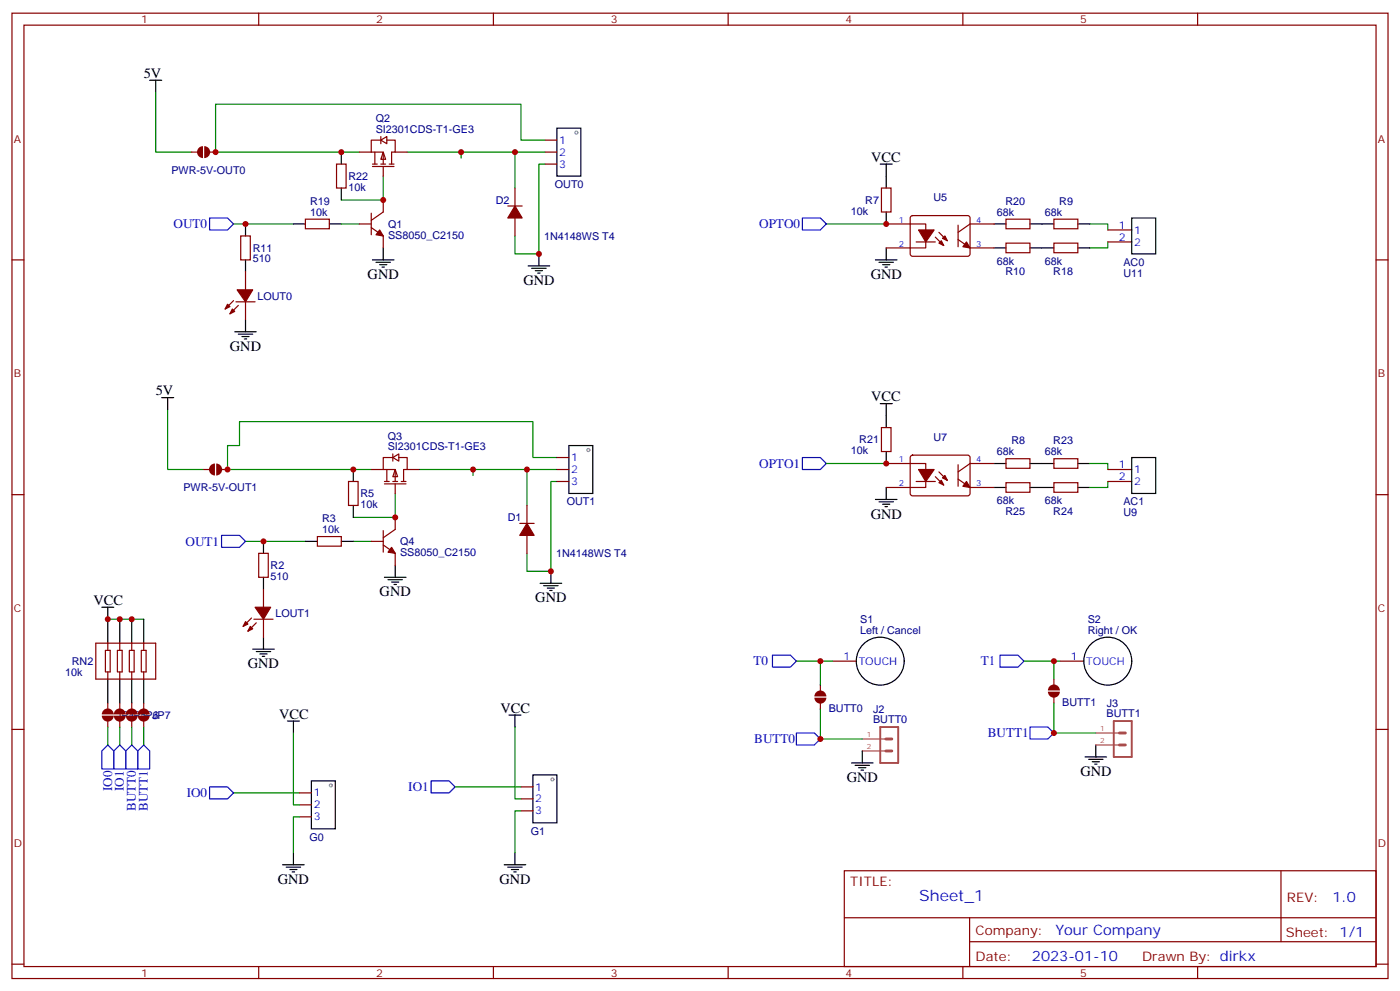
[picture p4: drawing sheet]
<svg xmlns="http://www.w3.org/2000/svg" width="412mm" height="292mm" viewBox="0 0 412 292" stroke-linecap="round" stroke-linejoin="round" font-family="sans-serif">
<g fill="none" stroke="#870000" stroke-width=".35">
<path d="M3.5 3.9h405.4v284.3h-405.4zM7.1 7.4h398.2v277.3h-398.2zM76.2 3.9v3.5M145.3 3.9v3.5M214.5 3.9v3.5M283.6 3.9v3.5M352.8 3.9v3.5M160.5 41.3h3.5M160.5 44.8h3.5M160.5 48.3h3.5M259.6 55.4h2.9v7h-2.9zM3.5 76.6h3.6"/>
<path d="M296.3 64.6h7.1v2.8h-7.1zM296.3 71.6h7.1v2.8h-7.1zM310.4 64.6h7.1v2.8h-7.1zM310.4 71.6h7.1v2.8h-7.1zM326.3 67.7h7.1M326.3 71.3h7.1M405.3 76.6h3.6M164 134.8h3.6M164 138.3h3.6M259.6 125.9h2.9v7.1h-2.9zM296.3 135.1h7.1v2.8h-7.1zM310.4 135.1h7.1v2.8h-7.1z"/>
<path d="M326.3 138.3h7.1M3.5 145.7h3.6M164 141.8h3.6M296.3 142.2h7.1v2.8h-7.1zM310.4 142.2h7.1v2.8h-7.1zM326.3 141.8h7.1M405.3 145.7h3.6M245.2 194.7h7M312.2 194.7h7.1M3.5 214.8h3.6M405.3 214.8h3.6M88.2 233.5h3.5"/>
<path d="M88.2 237.1h3.5M88.2 240.6h3.5M248.7 256.5h156.6v28.2h-156.6zM377.3 256.5v20.9M248.7 270.3h156.5M285.6 277.4h119.6M285.6 270.3v14.1M3.5 284h3.6M76.2 284.7v3.5M145.3 284.7v3.5M214.5 284.7v3.5M283.6 284.7v3.5"/>
<path d="M352.8 284.7v3.5M405.3 284h3.6"/>
</g>
<g fill="none" stroke="#008700" stroke-width=".35">
<path d="M45.9 27.2v17.6h10.5M112.9 51.9v7h-12.4M119.9 44.8h40.6M135.8 44.8v1.8M151.7 44.8v10.6M160.5 48.3h-1.8v26.5h-7v-5.3M160.5 41.3h-7v-10.6h-90v14.1h42.3M68.8 66h17.6M100.5 66h5.3M243.4 66h17.7M321 66h5.3v1.7M326.3 71.3v1.7h-5.3"/>
<path d="M49.4 120.7v17.6h10.6M123.5 138.3h40.5M139.3 138.3v1.8M155.2 138.3v10.6M164 134.8h-7v-10.6h-86.4v7h-3.6v7.1h42.4M243.4 136.5h17.7M321 136.5h5.3v1.8M72.3 159.5h17.7M104.1 159.5h5.3M116.4 145.3v7.1h-12.3M164 141.8h-1.7v26.5h-7.1v-5.3M326.3 141.8v1.8h-5.3"/>
<path d="M234.6 194.7h10.6M301.6 194.7h10.6M86.4 215.9v21.2h1.8M68.8 233.5h19.4M134.1 231.8h19.4M88.2 240.6h-1.8v10.6"/>
</g>
<g fill="none" stroke="#000" stroke-width=".35">
<path d="M44.1 23.6h3.5M45.9 23.6v3.6M164 37.7h7.1v14.2h-7.1zM259.3 48.3h3.5M261.1 48.3v7.1M109.7 76.6h6.4M110.8 77.3h4.2M111.8 78h2.1M112.5 78.7h.7M112.9 73v3.6M155.6 78.3h6.3M156.6 79h4.3"/>
<path d="M157.7 79.7h2.1M158.7 74.8v3.5M257.9 76.6h6.3M258.9 77.3h4.3M260 78h2.1M260.7 78.7h.7M261.1 62.4v3.6M261.1 73v3.6M292.8 66h3.5M292.8 73h3.5M303.4 66h7M303.4 73h7"/>
<path d="M317.5 66h3.5M317.5 73h3.5M333.4 64.2h7v10.6h-7zM158.4 80.4h.7M47.6 117.1h3.6M49.4 117.1v3.6M259.3 118.9h3.5M261.1 118.9v7M167.6 131.2h7v14.1h-7zM261.1 133v3.5M292.8 136.5h3.5M303.4 136.5h7"/>
<path d="M317.5 136.5h3.5M333.4 134.8h7v10.5h-7zM257.9 147.1h6.3M258.9 147.8h4.3M260 148.5h2.1M260.7 149.2h.7M261.1 143.6v3.5M292.8 143.6h3.5M303.4 143.6h7M317.5 143.6h3.5M113.2 170h6.4M114.3 170.7h4.2"/>
<path d="M115.4 171.5h2.1M116.1 172.2h.7M116.4 166.5v3.5M159.1 171.8h6.4M160.2 172.5h4.2M161.2 173.2h2.1M161.9 173.9h.7M162.3 168.3v3.5M74.4 191.2h6.4M75.5 191.9h4.2M76.6 192.6h2.1M77.3 193.3h.7"/>
<path d="M77.6 187.7v3.5M84.7 212.4h3.5M86.4 212.4v3.5M91.7 230h7.1v14.1h-7.1zM83.3 254.7h6.3M84.3 255.4h4.2M85.4 256.1h2.1M86.1 256.8h.7M86.4 251.2v3.5M148.5 254.7h6.4M149.6 255.4h4.2M150.6 256.1h2.2"/>
<path d="M151.3 256.8h.7M151.7 251.2v3.5"/>
<circle cx="259.3" cy="194.7" r="7.1"/>
<circle cx="326.3" cy="194.7" r="7.1"/>
</g>
<g fill="none" stroke="#999" stroke-width=".35">
<circle cx="169.8" cy="39.1" r=".44"/>
<circle cx="173.3" cy="132.6" r=".44"/>
<circle cx="97.5" cy="231.3" r=".44"/>
</g>
<path d="M61.7 64.2h5.3l1.8 1.8-1.8 1.7h-5.3zM236.4 64.2h5.3l1.7 1.8-1.7 1.7h-5.3zM236.4 134.8h5.3l1.7 1.7-1.7 1.8h-5.3zM65.3 157.7h5.3l1.7 1.8-1.7 1.7h-5.3zM227.5 193h5.3l1.8 1.7-1.8 1.8h-5.3zM294.6 193h5.3l1.7 1.7-1.7 1.8h-5.3zM61.7 231.8h5.3l1.8 1.7-1.8 1.8h-5.3zM127 230h5.3l1.8 1.8-1.8 1.7h-5.3z" fill="none" stroke="#00f" stroke-width=".35"/>
<path d="M259.3 214.1h5.3v10.6h-5.3z" fill="none" stroke="#a64a4a" stroke-width=".56"/>
<path d="M260.9 217.7h1.8M260.9 221.2h1.8" fill="none" stroke="#a64a4a" stroke-width=".85"/>
<path d="M254 217.7h6.9M254 221.2h6.9" fill="none" stroke="#a64a4a" stroke-width=".35"/>
<g fill="#900">
<path d="M240.4 203.9a1.76 1.76 0 0 1 1.9-.4 1.76 1.76 0 0 1 1.1 1.6h-3.5z"/>
<path d="M239.9 205.5h3.5a1.76 1.76 0 0 1-1.7 1.8 1.76 1.76 0 0 1-1.8-1.8z"/>
</g>
<path d="M241.7 201.8v1.8M241.7 207.1v1.7" fill="none" stroke="#900" stroke-width=".35"/>
<path d="M241.7 194.7v7.1M241.7 208.8v8.9h12.3M310.4 207.1v8.8h12.4" fill="none" stroke="#008700" stroke-width=".35"/>
<path d="M322.8 219.4v3.6M250.8 224.7h6.4M251.9 225.4h4.2M252.9 226.1h2.2M253.6 226.8h.8M254 221.2v3.5M319.6 223h6.4M320.7 223.7h4.2M321.7 224.4h2.1M322.4 225.1h.7" fill="none" stroke="#000" stroke-width=".35"/>
<g fill="#900">
<path d="M309.2 202.1a1.76 1.76 0 0 1 1.9-.4 1.76 1.76 0 0 1 1.1 1.7h-3.5z"/>
<path d="M308.7 203.7h3.5a1.76 1.76 0 0 1-1.8 1.8 1.76 1.76 0 0 1-1.7-1.8z"/>
</g>
<path d="M310.4 200v1.8M310.4 205.3v1.8" fill="none" stroke="#900" stroke-width=".35"/>
<path d="M328.1 212.4h5.3v10.6h-5.3z" fill="none" stroke="#a64a4a" stroke-width=".56"/>
<path d="M329.7 215.9h1.8M329.7 219.4h1.8" fill="none" stroke="#a64a4a" stroke-width=".85"/>
<path d="M322.8 219.4h6.9M322.8 215.9h6.9" fill="none" stroke="#a64a4a" stroke-width=".35"/>
<path d="M31.7 182.4h10.6M310.4 194.7v5.3M151.7 214.1v21.2h1.8M153.5 238.8h-1.8v12.4" fill="none" stroke="#008700" stroke-width=".35"/>
<path d="M30 178.9h3.5M31.7 178.9v10.5M35.3 182.4v7M38.8 182.4v7M42.3 182.4v7M31.7 200v7.1M35.3 200v7.1M38.8 200v7.1M42.3 200v7.1M149.9 210.6h3.6M151.7 210.6v3.5M157 228.2h7v14.2h-7z" fill="none" stroke="#000" stroke-width=".35"/>
<circle cx="162.7" cy="229.6" r=".44" fill="none" stroke="#999" stroke-width=".35"/>
<g fill="none" stroke="#870000" stroke-width=".35">
<path d="M28.2 189.4h17.7v10.6h-17.7zM31 191.6h1.5v6.3h-1.5zM31.7 189.4v2.2M31.7 197.9v2.1M34.6 191.6h1.4v6.3h-1.4zM35.3 189.4v2.2M35.3 197.9v2.1M38.1 191.6h1.4v6.3h-1.4zM38.8 189.4v2.2M38.8 197.9v2.1M41.6 191.6h1.4v6.3h-1.4zM42.3 189.4v2.2"/>
<path d="M42.3 197.9v2.1M153.5 231.8h3.5M153.5 235.3h3.5M153.5 238.8h3.5"/>
</g>
<path d="M31.7 219.4l1.8 1.8v5.3h-3.5v-5.3zM35.3 219.4l1.7 1.8v5.3h-3.5v-5.3zM38.8 219.4l1.8 1.8v5.3h-3.6v-5.3zM42.3 219.4l1.8 1.8v5.3h-3.5v-5.3zM234.6 215.9h5.3l1.8 1.8-1.8 1.7h-5.3zM303.4 214.1h5.3l1.7 1.8-1.7 1.8h-5.3z" fill="none" stroke="#00f" stroke-width=".35"/>
<g fill="#900">
<path d="M30.5 209.2a1.76 1.76 0 0 1 1.9-.4 1.76 1.76 0 0 1 1.1 1.6h-3.5z"/>
<path d="M30 210.8h3.5a1.76 1.76 0 0 1-1.7 1.7 1.76 1.76 0 0 1-1.8-1.7z"/>
</g>
<path d="M31.7 207.1v1.7M31.7 212.4v1.7" fill="none" stroke="#900" stroke-width=".35"/>
<g fill="#900">
<path d="M34 209.2a1.76 1.76 0 0 1 2-.4 1.76 1.76 0 0 1 1 1.6h-3.5z"/>
<path d="M33.5 210.8h3.5a1.76 1.76 0 0 1-1.7 1.7 1.76 1.76 0 0 1-1.8-1.7z"/>
</g>
<path d="M35.3 207.1v1.7M35.3 212.4v1.7" fill="none" stroke="#900" stroke-width=".35"/>
<g fill="#900">
<path d="M37.6 209.2a1.76 1.76 0 0 1 1.9-.4 1.76 1.76 0 0 1 1.1 1.6h-3.6z"/>
<path d="M37 210.8h3.6a1.76 1.76 0 0 1-1.8 1.7 1.76 1.76 0 0 1-1.8-1.7z"/>
</g>
<path d="M38.8 207.1v1.7M38.8 212.4v1.7" fill="none" stroke="#900" stroke-width=".35"/>
<g fill="#900">
<path d="M41.1 209.2a1.76 1.76 0 0 1 1.9-.4 1.76 1.76 0 0 1 1.1 1.6h-3.5z"/>
<path d="M40.6 210.8h3.5a1.76 1.76 0 0 1-1.8 1.7 1.76 1.76 0 0 1-1.7-1.7z"/>
</g>
<path d="M42.3 207.1v1.7M42.3 212.4v1.7" fill="none" stroke="#900" stroke-width=".35"/>
<path d="M31.7 214.1v5.3M35.3 214.1v5.3M38.8 214.1v5.3M42.3 214.1v5.3" fill="none" stroke="#008700" stroke-width=".35"/>
<path d="M99.1 48.3h2.9v7.1h-2.9zM151.7 55.4v5.3M90 64.6h7v2.8h-7zM149.6 60.7h4.2M151.7 64.2v5.3M93.5 158h7v2.9h-7zM102.7 141.8h2.8v7.1h-2.8zM153.1 154.2h4.2M155.2 148.9v5.3M155.2 157.7v5.3" fill="none" stroke="#870000" stroke-width=".35"/>
<g fill="#870000" stroke="#870000" stroke-width=".35">
<path d="M155.2 154.2l2.1 3.5h-4.2z"/>
<path d="M151.7 60.7l2.1 3.5h-4.2z"/>
</g>
<path d="M100.5 44.8v3.5M100.5 55.4v3.5M86.4 66h3.6M97 66h3.5M104.1 138.3v3.5M90 159.5h3.5M100.5 159.5h3.6M104.1 148.9v3.5" fill="none" stroke="#000" stroke-width=".35"/>
<g fill="#900">
<path d="M62.1 137l1.2-.5v3.6a1.76 1.76 0 0 1-1.6-1.1 1.76 1.76 0 0 1 .4-2z"/>
<path d="M63.7 136.5a1.76 1.76 0 0 1 1.7 1.8 1.76 1.76 0 0 1-1.7 1.8z"/>
</g>
<path d="M60 138.3h1.7M65.3 138.3h1.7" fill="none" stroke="#900" stroke-width=".35"/>
<g fill="#900">
<path d="M58.5 43.6l1.3-.6v3.6a1.76 1.76 0 0 1-1.6-1.1 1.76 1.76 0 0 1 .3-1.9z"/>
<path d="M60.1 43a1.76 1.76 0 0 1 1.8 1.8 1.76 1.76 0 0 1-1.8 1.8z"/>
</g>
<path d="M56.4 44.8h1.8M61.7 44.8h1.8" fill="none" stroke="#900" stroke-width=".35"/>
<path d="M72.3 66v3.5M72.3 76.6v3.5M69.1 97.7h6.4M70.2 98.4h4.2M71.3 99.1h2.1M72 99.8h.7M72.3 94.2v3.5M77.6 159.5v3.5M77.6 170v3.6" fill="none" stroke="#000" stroke-width=".35"/>
<g fill="none" stroke="#870000" stroke-width=".35">
<path d="M112.9 58.9v3.5l-3.5 2.5M70.9 69.5h2.8v7.1h-2.8zM105.8 66h3.6M109.4 67l3.5 2.5v3.5M109.4 62.8v6.3M68.8 88.5l-2.5 2.5M69.5 88.9h5.6M70.2 90l-2.5 2.4M72.3 80.1v5.3M72.3 88.9v5.3M76.2 163h2.8v7h-2.8zM77.6 173.6v5.3"/>
<path d="M74.1 182l-2.5 2.5M74.8 182.4h5.6M75.5 183.4l-2.5 2.5M77.6 182.4v5.3"/>
</g>
<g fill="#870000" stroke="#870000" stroke-width=".35">
<path d="M68.4 91l.7 .7-1.4 .7z"/>
<path d="M67 89.6l.7 .7-1.4 .7z"/>
<path d="M69.8 85.4h4.6l-2.1 3.5z"/>
<path d="M73.7 184.5l.7 .7-1.4 .7z"/>
<path d="M72.3 183.1l.7 .7-1.4 .7z"/>
<path d="M75.1 178.9h4.6l-2.1 3.5z"/>
<path d="M111.8 67.7l1.1 1.8-2.1-.4z"/>
</g>
<path d="M112.9 44.8l.7 2.1h-1.4z" fill="#fff" stroke="#870000" stroke-width=".35"/>
<g fill="none" stroke="#870000" stroke-width=".35">
<path d="M105.8 44.8h3.6M109.4 44.8h3.5v3.5M109.7 49h6.4M109.7 48.3h1.4M110.4 44.8v3.5M112.2 41.3l1.7-1.1v2.1zM112.2 41.3h-2.8v3.5M112.2 40.2v2.1M112.2 48.3h1.4M112.9 49v2.9M113.9 41.3h2.5v3.5h-1v3.5M114.7 48.3h1.4"/>
<path d="M116.4 44.8h3.5"/>
</g>
<path d="M116.4 138.3l.7 2.1h-1.4z" fill="#fff" stroke="#870000" stroke-width=".35"/>
<g fill="none" stroke="#870000" stroke-width=".35">
<path d="M261.1 66h11.6v7h-11.6M268.3 63.7l.5-.2 16.5 .1 .5 .6-.1 10.9-.7 .4-16.5-.1-.4-.6v-10.6zM269.9 71.3h5.6M275.5 69.9l2.5 2.4M276.6 68.4l2.4 2.5M282.2 70.6l3.6 2.4h7M282.2 66.3v6.4M292.8 66h-7l-3.6 2.4M109.4 138.3h3.5M112.9 138.3h3.5v3.5M113.9 138.3v3.5M115.7 134.8l1.8-1.1v2.1z"/>
<path d="M115.7 134.8h-2.8v3.5M115.7 133.7v2.1M117.5 134.8h2.4v3.5h-1v3.5M119.9 138.3h3.6M261.1 136.5h11.6v7.1h-11.6M268.3 134.3l.5-.2h16.5l.5 .7-.1 10.8-.7 .5-16.5-.1-.4-.7v-10.5zM276.6 139l2.4 2.5M282.2 136.9v6.3M292.8 136.5h-7l-3.6 2.5M109.4 159.5h3.5M112.9 156.3v6.3M113.2 142.5h6.4"/>
<path d="M113.2 141.8h1.5M115.7 141.8h1.4M116.4 142.5v2.8M116.4 152.4v3.5l-3.5 2.5M118.2 141.8h1.4M269.9 141.8h5.6M275.5 140.4l2.5 2.5M282.2 141.1l3.6 2.5h7M112.9 160.5l3.5 2.5v3.5"/>
</g>
<g fill="#870000" stroke="#870000" stroke-width=".35">
<path d="M115.4 161.2l1 1.8-2.1-.4z"/>
<path d="M284.7 71.3l1.1 1.7-2.2-.3z"/>
<path d="M276.6 71.6l.7-.7 .7 1.4z"/>
<path d="M277.6 70.2l.7-.7 .7 1.4z"/>
<path d="M270.6 67.7h4.6l-2.5 3.6z"/>
<path d="M284.7 141.8l1.1 1.8-2.2-.4z"/>
<path d="M276.6 142.2l.7-.7 .7 1.4z"/>
<path d="M277.6 140.8l.7-.7 .7 1.4z"/>
<path d="M270.6 138.3h4.6l-2.5 3.5z"/>
</g>
<g fill="#c00">
<circle cx="112.9" cy="58.9" r=".88"/>
<circle cx="151.7" cy="44.8" r=".88"/>
<circle cx="158.8" cy="74.8" r=".88"/>
<circle cx="135.8" cy="44.8" r=".88"/>
<circle cx="139.3" cy="138.3" r=".88"/>
<circle cx="162.3" cy="168.3" r=".88"/>
<circle cx="155.2" cy="138.3" r=".88"/>
<circle cx="104.1" cy="138.3" r=".88"/>
<circle cx="116.4" cy="152.4" r=".88"/>
<circle cx="261.1" cy="136.5" r=".88"/>
<circle cx="261.1" cy="66" r=".88"/>
<circle cx="241.7" cy="194.7" r=".88"/>
<circle cx="310.4" cy="194.7" r=".88"/>
<circle cx="35.3" cy="182.4" r=".88"/>
<circle cx="38.8" cy="182.4" r=".88"/>
<circle cx="31.8" cy="182.4" r=".88"/>
<circle cx="310.4" cy="215.9" r=".88"/>
<circle cx="241.7" cy="217.7" r=".88"/>
<circle cx="100.5" cy="44.8" r=".88"/>
<circle cx="67" cy="138.3" r=".88"/>
<circle cx="63.5" cy="44.8" r=".88"/>
<circle cx="72.3" cy="66" r=".88"/>
<circle cx="77.6" cy="159.5" r=".88"/>
</g>
<text font-size="4.6" fill="#00f" x="270.8" y="265.5">Sheet_1</text>
<g font-size="4.2">
<text x="42.3" y="22.9">5V</text>
<text x="256.7" y="47.6">VCC</text>
<text x="108.3" y="82.2">GND</text>
<text x="154.2" y="84">GND</text>
<text x="256.5" y="82.2">GND</text>
<text x="67.7" y="103.4">GND</text>
<text x="45.9" y="116.4">5V</text>
<text x="256.7" y="118.2">VCC</text>
<text x="256.5" y="152.8">GND</text>
<text x="27.5" y="178.2">VCC</text>
<text x="111.8" y="175.7">GND</text>
<text x="157.7" y="177.4">GND</text>
<text x="73" y="196.9">GND</text>
<text x="147.5" y="209.9">VCC</text>
<text x="82.2" y="211.7">VCC</text>
<text x="249.4" y="230.4">GND</text>
<text x="318.2" y="228.6">GND</text>
<text x="81.8" y="260.4">GND</text>
<text x="147.1" y="260.4">GND</text>
</g>
<g font-size="4.2" fill="#00f">
<text x="392.5" y="265.7">1.0</text>
<text x="310.9" y="275.3">Your Company</text>
<text x="304" y="283.1">2023-01-10</text>
</g>
<g font-size="3.9" fill="#00f">
<text x="51.1" y="67.2">OUT0</text>
<text x="223.6" y="67.3">OPTO0</text>
<text x="223.6" y="137.8">OPTO1</text>
<text x="54.7" y="160.7">OUT1</text>
<text x="221.9" y="196">T0</text>
<text x="288.9" y="196">T1</text>
<text x="222.2" y="218.9">BUTT0</text>
<text x="291" y="217.1">BUTT1</text>
<text x="33" y="233" transform="rotate(-90 33 233)">IO0</text>
<text x="36.5" y="233" transform="rotate(-90 36.5 233)">IO1</text>
<text x="120.3" y="233">IO1</text>
<text x="40.1" y="238.9" transform="rotate(-90 40.1 238.9)">BUTT0</text>
<text x="43.6" y="238.9" transform="rotate(-90 43.6 238.9)">BUTT1</text>
<text x="55" y="234.8">IO0</text>
</g>
<g font-size="3.9" fill="#800">
<text x="250.5" y="261.1">TITLE:</text>
<text x="379.1" y="265.7">REV:</text>
<text x="287.4" y="275.3">Company:</text>
<text x="378.7" y="275.9">Sheet: 1/1</text>
<text x="287.4" y="282.9">Date:</text>
<text x="336.4" y="283">Drawn By: dirkx</text>
</g>
<g font-size="3.2" fill="#800">
<text x="41.6" y="6.9">1</text>
<text x="110.8" y="6.9">2</text>
<text x="179.9" y="6.9">3</text>
<text x="249.1" y="6.9">4</text>
<text x="318.2" y="6.9">5</text>
<text x="4.1" y="42">A</text>
<text x="405.9" y="42">A</text>
<text x="4.1" y="111.1">B</text>
<text x="405.9" y="111.1">B</text>
<text x="4.1" y="180.3">C</text>
<text x="405.9" y="180.3">C</text>
<text x="4.1" y="249.4">D</text>
<text x="405.9" y="249.4">D</text>
<text x="41.6" y="287.7">1</text>
<text x="110.8" y="287.7">2</text>
<text x="179.9" y="287.7">3</text>
<text x="249.1" y="287.7">4</text>
<text x="318.2" y="287.7">5</text>
</g>
<g font-size="3.2" fill="#000080">
<text x="110.7" y="36">Q2</text>
<text x="110.7" y="39.2">SI2301CDS-T1-GE3</text>
<text x="50.5" y="51.2">PWR-5V-OUT0</text>
<text x="102.7" y="53">R22</text>
<text x="102.7" y="56.1">10k</text>
<text x="163.4" y="55.4">OUT0</text>
<text x="275" y="59.3">U5</text>
<text x="91.4" y="63.5">10k</text>
<text x="91.4" y="60.4">R19</text>
<text x="146.1" y="60.1">D2</text>
<text x="250.6" y="63.2">10k</text>
<text x="254.9" y="60.1">R7</text>
<text x="293.7" y="63.5">68k</text>
<text x="296.1" y="60.4">R20</text>
<text x="307.8" y="63.5">68k</text>
<text x="312" y="60.4">R9</text>
<text x="114.3" y="70.3">SS8050_C2150</text>
<text x="114.3" y="67.1">Q1</text>
<text x="160.3" y="70.6">1N4148WS T4</text>
<text x="74.4" y="77.3">510</text>
<text x="74.4" y="74.2">R11</text>
<text x="293.7" y="78">68k</text>
<text x="307.8" y="78">68k</text>
<text x="296.1" y="81.1">R10</text>
<text x="310.3" y="81.1">R18</text>
<text x="330.9" y="78.3">AC0</text>
<text x="330.9" y="81.5">U11</text>
<text x="75.8" y="88.3">LOUT0</text>
<text x="114.2" y="129.5">Q3</text>
<text x="253.1" y="130.6">R21</text>
<text x="275" y="129.9">U7</text>
<text x="297.9" y="130.9">R8</text>
<text x="310.3" y="130.9">R23</text>
<text x="114.2" y="132.6">SI2301CDS-T1-GE3</text>
<text x="250.6" y="133.8">10k</text>
<text x="293.7" y="134.1">68k</text>
<text x="307.8" y="134.1">68k</text>
<text x="54" y="144.7">PWR-5V-OUT1</text>
<text x="106.2" y="149.6">10k</text>
<text x="106.2" y="146.5">R5</text>
<text x="167" y="148.9">OUT1</text>
<text x="293.7" y="148.5">68k</text>
<text x="307.8" y="148.5">68k</text>
<text x="330.9" y="148.9">AC1</text>
<text x="94.9" y="153.8">R3</text>
<text x="149.6" y="153.5">D1</text>
<text x="296.1" y="151.7">R25</text>
<text x="310.3" y="151.7">R24</text>
<text x="330.9" y="152.1">U9</text>
<text x="94.9" y="157">10k</text>
<text x="117.8" y="160.6">Q4</text>
<text x="79.7" y="167.6">R2</text>
<text x="117.8" y="163.7">SS8050_C2150</text>
<text x="163.8" y="164.1">1N4148WS T4</text>
<text x="79.7" y="170.8">510</text>
<text x="81.1" y="181.8">LOUT1</text>
<text x="253.4" y="183.5">S1</text>
<text x="320.4" y="183.5">S2</text>
<text x="253.4" y="186.6">Left / Cancel</text>
<text x="320.4" y="186.6">Right / OK</text>
<text x="21.2" y="195.8">RN2</text>
<text x="19.2" y="199">10k</text>
<text x="244.1" y="209.6">BUTT0</text>
<text x="257.2" y="209.9">J2</text>
<text x="312.9" y="207.8">BUTT1</text>
<text x="326" y="208.2">J3</text>
<text x="34.2" y="211.7">JP4 JP6</text>
<text x="37.8" y="211.7">JP5 JP7</text>
<text x="257.2" y="213.1">BUTT0</text>
<text x="326" y="211.3">BUTT1</text>
<text x="156.4" y="245.9">G1</text>
<text x="91.1" y="247.7">G0</text>
</g>
<g font-size="3.2" fill="#00f">
<text x="164.7" y="42.3">1</text>
<text x="164.7" y="45.9">2</text>
<text x="164.7" y="49.4">3</text>
<text x="329.6" y="67.4">1</text>
<text x="329.6" y="70.9">2</text>
<text x="334.1" y="68.8">1</text>
<text x="334.1" y="72.3">2</text>
<text x="168.3" y="135.8">1</text>
<text x="329.6" y="137.9">1</text>
<text x="168.3" y="139.3">2</text>
<text x="168.3" y="142.9">3</text>
<text x="329.6" y="141.5">2</text>
<text x="334.1" y="139.3">1</text>
<text x="334.1" y="142.9">2</text>
<text x="248.5" y="194.4">1</text>
<text x="252.9" y="195.8">TOUCH</text>
<text x="315.5" y="194.4">1</text>
<text x="320" y="195.8">TOUCH</text>
<text x="157.7" y="232.8">1</text>
<text x="92.4" y="234.6">1</text>
<text x="92.4" y="238.1">2</text>
<text x="157.7" y="236.4">2</text>
<text x="157.7" y="239.9">3</text>
<text x="92.4" y="241.7">3</text>
</g>
<g font-size="2.5" fill="#00f">
<text x="264.8" y="65.6">1</text>
<text x="287.5" y="65.6">4</text>
<text x="264.8" y="72.7">2</text>
<text x="287.5" y="72.7">3</text>
<text x="264.8" y="136.2">1</text>
<text x="287.5" y="136.2">4</text>
<text x="264.8" y="143.2">2</text>
<text x="287.5" y="143.2">3</text>
</g>
<g font-size="2.1" fill="#a54b4b">
<text x="324.1" y="215.2">1</text>
<text x="255.3" y="220.5">2</text>
<text x="255.3" y="217">1</text>
<text x="324.1" y="218.7">2</text>
</g>
</svg>
